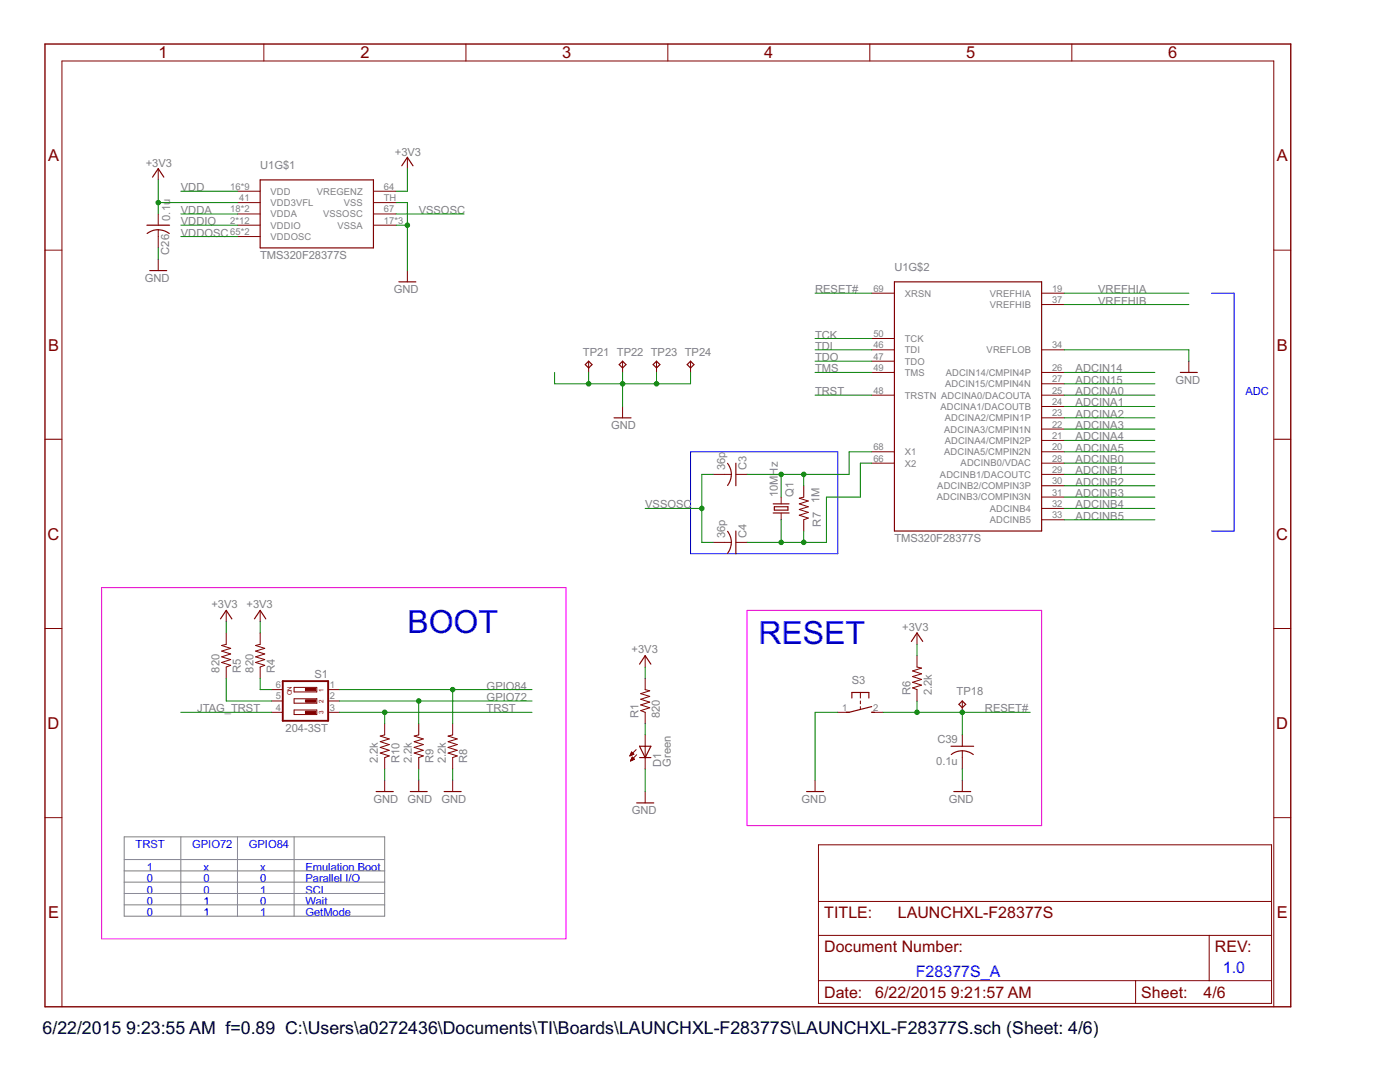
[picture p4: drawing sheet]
<svg xmlns="http://www.w3.org/2000/svg" width="279mm" height="216mm" viewBox="0 0 279 216" stroke-linecap="round" stroke-linejoin="round" font-family="sans-serif">
<path d="M20.3 117.3h92.6v70h-92.6zM149.1 121.8h58.8v42.9h-58.8z" fill="none" stroke="#f0f" stroke-width=".2"/>
<path d="M241.8 58.5h4.5v47.5h-4.5M137.8 90.1h29.4v20.4h-29.4z" fill="none" stroke="#00f" stroke-width=".2"/>
<path d="M24.8 171.5h52M24.8 167h52v15.8h-52zM24.8 173.8h52M24.8 176h52M24.8 178.3h52M36.1 167v15.8M47.4 167v15.8M58.7 167v15.8M24.8 180.6h52" fill="none" stroke="#808080" stroke-width=".2"/>
<g fill="none" stroke="#800000" stroke-width=".2">
<path d="M52.7 8.8v3.4M93 8.8v3.4M133.3 8.8v3.4M173.6 8.8v3.4M213.9 8.8v3.4M31.6 33.7v2.2M47.4 38.2h4.5M74.5 38.2h4.5M81.3 31.4v2.3M9 49.9h3.4M31.6 42.7v2.2M31.6 45.8v3.7"/>
<path d="M31.6 51.7v2.3M47.4 40.4h4.5M47.4 42.7h4.5M47.4 44.9h4.5M47.4 47.2h4.5M74.5 40.4h4.5M74.5 42.7h4.5M74.5 44.9h4.5M81.3 54v2.2M174 58.5h4.5M207.9 58.5h4.5M254.2 49.9h3.4"/>
<path d="M117.5 72.1v2.2M124.2 72.1v2.2M131 72.1v2.2M137.8 72.1v2.2M174 67.5h4.5M174 69.8h4.5M174 72.1h4.5M174 74.3h4.5M174 78.8h4.5M207.9 69.8h4.5M207.9 74.3h4.5M207.9 78.8h4.5"/>
<path d="M207.9 60.8h4.5M207.9 76.6h4.5M237.3 72.1v2.2M9 87.7h3.4M124.2 81.1v2.3M142.3 94.7h3.6M146.9 94.7h2.2M155.9 99.2v1.3M160.4 96.9v2.3l-.9 .2 1.8 .6-1.8 .5 1.8 .6-1.8 .6 1.8 .5-1.8 .6 1.8 .6-.9 .3v2.3M174 90.1h4.5M174 92.4h4.5M207.9 94.7h4.5"/>
<path d="M207.9 90.1h4.5M207.9 92.4h4.5M207.9 81.1h4.5M207.9 83.4h4.5M207.9 85.6h4.5M207.9 87.9h4.5M207.9 96.9h4.5M207.9 99.2h4.5M254.2 87.7h3.4M142.3 108.2h3.6M146.9 108.2h2.2M155.9 102.4v1.3"/>
<path d="M207.9 101.5h4.5M207.9 103.7h4.5M9 125.4h3.4M45.1 126.3v2.3l-.9 .2 1.8 .6-1.8 .5 1.8 .6-1.8 .6 1.8 .5-1.8 .6 1.8 .6-.9 .3v2.2M45.1 121.8v2.3M51.9 126.3v2.3l-.9 .2 1.8 .6-1.8 .5 1.8 .6-1.8 .6 1.8 .5-1.8 .6 1.8 .6-.9 .3v2.2M51.9 121.8v2.3M54.2 139.9h2.2M54.2 137.6h2.2M58.7 137.2h4.5v.9h-4.5zM58.7 139.4h4.5v.9h-4.5zM65.5 139.9h2.2"/>
<path d="M65.5 137.6h2.2M128.8 130.8v2.3M128.8 135.3v2.3l.9 .2-1.8 .6 1.8 .6-1.8 .5 1.8 .6-1.8 .6 1.8 .5-1.8 .6 .9 .3v2.3M171.7 138.2v1.1M171.7 139.9v.5M183 130.8v2.3l.9 .2-1.8 .6 1.8 .6-1.8 .5 1.8 .6-1.8 .5 1.8 .6-1.8 .6 .9 .3v2.3M183 126.3v2.3M192 139.9v2.2M254.2 125.4h3.4M54.2 142.1h2.2M58.7 141.7h4.5v.9h-4.5zM65.5 142.1h2.2"/>
<path d="M76.8 144.4v2.2l-.9 .3 1.8 .5-1.8 .6 1.8 .6-1.8 .5 1.8 .6-1.8 .6 1.8 .5-.9 .4v2.2M76.8 155.7v2.2M83.6 144.4v2.2l-.9 .3 1.8 .5-1.8 .6 1.8 .6-1.8 .5 1.8 .6-1.8 .6 1.8 .5-.9 .4v2.2M83.6 155.7v2.2M90.3 144.4v2.2l-.9 .3 1.8 .5-1.8 .6 1.8 .6-1.8 .5 1.8 .6-1.8 .6 1.8 .5-.9 .4v2.2M90.3 155.7v2.2M125.8 150.7h.1M125.8 150.6h.4M125.9 150.5h.5M125.9 151.8h.1M125.9 150.4h.5M125.9 151.7h.4"/>
<path d="M125.9 150.3h.4M125.9 151.6h.6M126 150.2h.2M126 151.4h.6M126 150.1h.1M126 150.1l.5 .4-.8 .3zM126 151.4h.5M126.1 151.3h.3M126.1 151.2h.2M126.2 151.1l.4 .4-.8 .3zM127 149.6l-1.3 1.2M127.1 150.6l-1.3 1.2"/>
<path d="M128.8 146.6v6.8M128.8 157.9v2.3M162.7 155.7v2.2M167.2 142.1h2.3M171.7 141v.6M174 142.1h2.2M192 146.6v2.3M192 149.8v3.6M192 155.7v2.2M9 163.2h3.4M163.3 168.6h90.5v31.6h-90.5zM163.3 179.9h90.5"/>
<path d="M254.2 163.2h3.4M163.3 186.6h90.5M163.3 195.7h90.5M226.6 195.7v4.5M241.3 186.6v9.1M12.4 200.9v-188.7h241.8v188.7"/>
</g>
<g fill="none" stroke="#800000" stroke-width=".23">
<path d="M30.4 35.3l1.2-1.6 1.1 1.6M51.9 35.9h22.6v13.6h-22.6zM80.2 33.1l1.1-1.7 1.1 1.7M29.3 44.9h4.5M29.9 54h3.4M31.6 45.8l-1 .2-1.2 .6M31.6 45.8l1.4 .3 .8 .5M79.6 56.2h3.4M178.5 56.2h29.4v49.8h-29.4zM116.8 72.7l.7-.6 .7 .6-.7 .7zM123.6 72.7l.6-.6 .7 .6-.7 .7zM130.3 72.7l.7-.6 .7 .6-.7 .7z"/>
<path d="M137.1 72.7l.7-.6 .7 .6-.7 .7zM235.6 74.3h3.4M122.6 83.4h3.3M145.2 92.5l.6 1.2 .2 1M145.9 94.7l-.2 1.4-.5 .8M146.9 92.4v4.5M145.2 106l.6 1.3 .2 .9M145.9 108.2l-.2 1.4-.5 .8M146.9 106v4.5M154.3 100.5h3.2M154.3 102.4h3.2M154.5 101.1h2.7v.7h-2.7z"/>
<path d="M44 123.5l1.1-1.7 1.2 1.7M50.8 123.5l1.1-1.7 1.1 1.7M127.6 132.5l1.2-1.7 1.1 1.7M170 139.3v-1.1h3.4v1.1M181.9 128l1.1-1.7 1.1 1.7M75.1 157.9h3.4M81.9 157.9h3.4M88.6 157.9h3.4M127.6 148.9h2.3l-1.1 2.3zM127.6 151.2h2.3M161 157.9h3.4M174 141l-4.5 1.1h-.6"/>
<path d="M174 142.1h.5M189.8 148.9h4.5M190.4 157.9h3.3M191.4 140.5l.6-.6 .7 .6-.7 .7zM192 149.8l-1.3 .3-.9 .5M192 149.8l1.4 .3 .8 .5M127.1 160.2h3.4"/>
</g>
<path d="M56.4 135.9h9.1v7.9h-9.1z" fill="none" stroke="#800000" stroke-width=".38"/>
<g fill="#800000" stroke="#800000" stroke-width=".2">
<path d="M61 137.4h2v.4h-2z"/>
<path d="M61 139.6h2v.5h-2z"/>
<path d="M61 141.9h2v.5h-2z"/>
</g>
<path d="M9 8.8h248.6v192.1h-248.6z" fill="none" stroke="#800000" stroke-width=".28"/>
<g fill="none" stroke="#008000" stroke-width=".2">
<path d="M31.6 35.9v6.8M36.1 38.2h11.3M81.3 33.7v4.5h-2.3M31.6 40.4h15.8M31.6 49.5v2.2M36.1 44.9h11.3M36.1 42.7h11.3M36.1 47.2h11.3M79 40.4h2.3v13.6M79 44.9h2.3M79 42.7h13.6M162.7 58.5h11.3"/>
<path d="M212.4 58.5h24.9M110.7 74.3v2.3h27.1v-2.3M117.5 74.3v2.3M124.2 74.3v6.8M131 74.3v2.3M162.7 69.8h11.3M162.7 67.5h11.3M162.7 72.1h11.3M162.7 74.3h11.3M162.7 78.8h11.3M212.4 69.8h24.9v2.3M212.4 76.6h18.1"/>
<path d="M212.4 74.3h18.1M212.4 78.8h18.1M212.4 60.8h24.9M142.3 94.7h-2.2v13.5h2.2M155.9 94.7v4.5M160.4 94.7v2.2M174 90.1h-4.5v4.6h-20.4M174 92.4h-2.3v6.8h-6.8v9h-15.8M212.4 94.7h18.1M212.4 90.1h18.1M212.4 99.2h18.1M212.4 92.4h18.1"/>
<path d="M212.4 81.1h18.1M212.4 83.4h18.1M212.4 85.6h18.1M212.4 87.9h18.1M212.4 96.9h18.1M128.8 101.5h11.3M155.9 103.7v4.5M160.4 106v2.2M212.4 101.5h18.1M212.4 103.7h18.1M45.1 124.1v2.2M45.1 135.3v4.6h9.1"/>
<path d="M51.9 124.1v2.2M51.9 135.3v2.3h2.3M67.7 137.6h38.5M67.7 139.9h38.5M83.6 139.9v4.5M90.3 137.6v6.8M128.8 133.1v2.2M183 128.6v2.2M183 139.9v2.2M36.1 142.1h18.1M67.7 142.1h38.5M76.8 142.1v2.3"/>
<path d="M76.8 153.4v2.3M83.6 153.4v2.3M90.3 153.4v2.3M128.8 144.4v2.2M128.8 153.4v4.5M167.2 142.1h-4.5v13.6M176.2 142.1h29.4M192 142.1v4.5M192 153.4v2.3"/>
</g>
<g fill="#008000" stroke="#008000" stroke-width=".2">
<circle cx="131" cy="76.6" r=".44"/>
<circle cx="124.2" cy="76.6" r=".44"/>
<circle cx="117.5" cy="76.6" r=".44"/>
<circle cx="81.3" cy="44.9" r=".44"/>
<circle cx="31.6" cy="40.4" r=".44"/>
<circle cx="155.9" cy="94.7" r=".44"/>
<circle cx="160.4" cy="94.7" r=".44"/>
<circle cx="155.9" cy="108.2" r=".44"/>
<circle cx="160.4" cy="108.2" r=".44"/>
<circle cx="76.8" cy="142.1" r=".44"/>
<circle cx="183" cy="142.1" r=".44"/>
<circle cx="192" cy="142.1" r=".44"/>
<circle cx="90.3" cy="137.6" r=".44"/>
<circle cx="83.6" cy="139.9" r=".44"/>
<circle cx="140.1" cy="101.5" r=".44"/>
</g>
<g font-size="7.1" fill="#00f">
<text x="81.3" y="126.3">BOOT</text>
<text x="151.4" y="128.6">RESET</text>
</g>
<g font-size="4">
<text x="8.5" y="206.4">6/22/2015</text>
<text x="25.2" y="206.4">9:23:55 AM f=0.89 C:\Users\a0272436\Documents\TI\Boards\LAUNCHXL-F28377S\LAUNCHXL-F28377S.sch (Sheet: 4/6)</text>
</g>
<g font-size="3.7" fill="#800000">
<text x="31.6" y="11.6">1</text>
<text x="71.9" y="11.6">2</text>
<text x="112.2" y="11.6">3</text>
<text x="152.5" y="11.6">4</text>
<text x="192.8" y="11.6">5</text>
<text x="233.1" y="11.6">6</text>
<text x="9.6" y="32.2">A</text>
<text x="254.8" y="32.2">A</text>
<text x="9.6" y="70">B</text>
<text x="254.8" y="70">B</text>
<text x="9.5" y="107.7">C</text>
<text x="254.7" y="107.7">C</text>
<text x="9.5" y="145.4">D</text>
<text x="254.7" y="145.4">D</text>
<text x="9.6" y="183.2">E</text>
<text x="254.8" y="183.2">E</text>
</g>
<g font-size="3.6" fill="#800000">
<text x="164.5" y="183.3">TITLE:</text>
<text x="179.2" y="183.3">LAUNCHXL-F28377S</text>
<text x="164.5" y="190">Document Number:</text>
<text x="242.5" y="190">REV:</text>
<text x="164.5" y="199.1">Date:</text>
<text x="174.6" y="199.1">6/22/2015</text>
<text x="189.8" y="199.1">9:21:57 AM</text>
<text x="227.8" y="199.1">Sheet:</text>
<text x="240.2" y="199.1">4/6</text>
</g>
<g font-size="3.6" fill="#00f">
<text x="182.8" y="195">F28377S_A</text>
<text x="244" y="194.1">1.0</text>
</g>
<g font-size="2.5" fill="#808080">
<text x="29.1" y="33.4">+3V3</text>
<text x="51.9" y="33.6">U1G$1</text>
<text x="78.8" y="31.2">+3V3</text>
<text x="36.1" y="38.2">VDD</text>
<text x="34" y="44" transform="rotate(-90 34 44)">0.1u</text>
<text x="36.1" y="44.9">VDDIO</text>
<text x="36.1" y="42.7">VDDA</text>
<text x="36.1" y="47.2">VDDOSC</text>
<text x="83.6" y="42.7">VSSOSC</text>
<text x="33.7" y="50.8" transform="rotate(-90 33.7 50.8)">C26</text>
<text x="51.9" y="51.7">TMS320F28377S</text>
<text x="178.5" y="54">U1G$2</text>
<text x="28.9" y="56.2">GND</text>
<text x="78.6" y="58.5">GND</text>
<text x="162.7" y="58.5">RESET#</text>
<text x="219.2" y="58.5">VREFHIA</text>
<text x="219.2" y="60.8">VREFHIB</text>
<text x="116.3" y="70.9">TP21 TP22 TP23 TP24</text>
<text x="162.7" y="67.5">TCK</text>
<text x="162.7" y="69.8">TDI</text>
<text x="162.7" y="72.1">TDO</text>
<text x="162.7" y="74.3">TMS</text>
<text x="214.7" y="74.3">ADCIN14</text>
<text x="214.7" y="76.6">ADCIN15</text>
<text x="234.6" y="76.6">GND</text>
<text x="162.7" y="78.8">TRST</text>
<text x="214.7" y="78.8">ADCINA0</text>
<text x="214.7" y="81.1">ADCINA1</text>
<text x="214.7" y="83.4">ADCINA2</text>
<text x="122" y="85.6">GND</text>
<text x="214.7" y="85.6">ADCINA3</text>
<text x="214.7" y="87.9">ADCINA4</text>
<text x="144.7" y="93.8" transform="rotate(-90 144.7 93.8)">36p</text>
<text x="149" y="93.8" transform="rotate(-90 149 93.8)">C3</text>
<text x="214.7" y="90.1">ADCINA5</text>
<text x="214.7" y="92.4">ADCINB0</text>
<text x="214.7" y="94.7">ADCINB1</text>
<text x="128.8" y="101.4">VSSOSC</text>
<text x="155.2" y="99.2" transform="rotate(-90 155.2 99.2)">10MHz</text>
<text x="158.4" y="99.2" transform="rotate(-90 158.4 99.2)">Q1</text>
<text x="163.6" y="100.3" transform="rotate(-90 163.6 100.3)">1M</text>
<text x="214.7" y="96.9">ADCINB2</text>
<text x="214.7" y="99.2">ADCINB3</text>
<text x="214.7" y="101.4">ADCINB4</text>
<text x="144.7" y="107.3" transform="rotate(-90 144.7 107.3)">36p</text>
<text x="149" y="107.3" transform="rotate(-90 149 107.3)">C4</text>
<text x="163.8" y="105.1" transform="rotate(-90 163.8 105.1)">R7</text>
<text x="214.7" y="103.7">ADCINB5</text>
<text x="178.5" y="108.2">TMS320F28377S</text>
<text x="42.2" y="121.3">+3V3</text>
<text x="49.2" y="121.3">+3V3</text>
<text x="180.1" y="125.9">+3V3</text>
<text x="126.1" y="130.4">+3V3</text>
<text x="43.8" y="134.2" transform="rotate(-90 43.8 134.2)">820</text>
<text x="48.1" y="134.2" transform="rotate(-90 48.1 134.2)">R5</text>
<text x="50.6" y="134.2" transform="rotate(-90 50.6 134.2)">820</text>
<text x="54.8" y="134.2" transform="rotate(-90 54.8 134.2)">R4</text>
<text x="62.8" y="135.3">S1</text>
<text x="97.1" y="137.6">GPIO84</text>
<text x="170" y="136.5">S3</text>
<text x="39.4" y="142.1">JTAG_TRST</text>
<text x="97.1" y="142.1">TRST</text>
<text x="97.1" y="139.9">GPIO72</text>
<text x="127.4" y="143.3" transform="rotate(-90 127.4 143.3)">R1</text>
<text x="131.7" y="143.3" transform="rotate(-90 131.7 143.3)">820</text>
<text x="181.7" y="138.7" transform="rotate(-90 181.7 138.7)">R6</text>
<text x="185.9" y="138.7" transform="rotate(-90 185.9 138.7)">2.2k</text>
<text x="190.9" y="138.7">TP18</text>
<text x="196.6" y="142.1">RESET#</text>
<text x="57" y="146.1">204-3ST</text>
<text x="187.1" y="148.3">C39</text>
<text x="75.4" y="152.3" transform="rotate(-90 75.4 152.3)">2.2k</text>
<text x="79.7" y="152.3" transform="rotate(-90 79.7 152.3)">R10</text>
<text x="82.2" y="152.3" transform="rotate(-90 82.2 152.3)">2.2k</text>
<text x="86.5" y="152.3" transform="rotate(-90 86.5 152.3)">R9</text>
<text x="89" y="152.3" transform="rotate(-90 89 152.3)">2.2k</text>
<text x="93.3" y="152.3" transform="rotate(-90 93.3 152.3)">R8</text>
<text x="131.9" y="153" transform="rotate(-90 131.9 153)">D1</text>
<text x="133.9" y="153" transform="rotate(-90 133.9 153)">Green</text>
<text x="186.9" y="152.6">0.1u</text>
<text x="74.5" y="160.2">GND</text>
<text x="81.3" y="160.2">GND</text>
<text x="88.1" y="160.2">GND</text>
<text x="160" y="160.2">GND</text>
<text x="189.4" y="160.2">GND</text>
<text x="126.1" y="162.5">GND</text>
</g>
<g font-size="2.5" fill="#00f">
<text x="248.6" y="78.8">ADC</text>
<text x="27.1" y="169.3">TRST</text>
<text x="29.3" y="173.8">1</text>
<text x="38.4" y="169.3">GPIO72</text>
<text x="40.6" y="173.8">x</text>
<text x="49.7" y="169.3">GPIO84</text>
<text x="51.9" y="173.8">x</text>
<text x="61" y="173.8">Emulation Boot</text>
<text x="29.3" y="176">0</text>
<text x="29.3" y="178.3">0</text>
<text x="40.6" y="176">0</text>
<text x="40.6" y="178.3">0</text>
<text x="51.9" y="176">0</text>
<text x="51.9" y="178.3">1</text>
<text x="61" y="176">Parallel I/O</text>
<text x="61" y="178.3">SCI</text>
<text x="29.3" y="180.6">0</text>
<text x="29.3" y="182.8">0</text>
<text x="40.6" y="180.6">1</text>
<text x="40.6" y="182.8">1</text>
<text x="51.9" y="182.8">1</text>
<text x="51.9" y="180.6">0</text>
<text x="61" y="180.6">Wait</text>
<text x="61" y="182.8">GetMode</text>
</g>
<g font-size="2.1" fill="#808080">
<text x="45.9" y="37.8">16*9</text>
<text x="47.7" y="40.1">41</text>
<text x="54" y="38.8">VDD</text>
<text x="54" y="41.1">VDD3VFL</text>
<text x="63.2" y="38.8">VREGENZ</text>
<text x="68.6" y="41.1">VSS</text>
<text x="76.6" y="37.8">64</text>
<text x="76.6" y="40.1">TH</text>
<text x="45.9" y="42.4">18*2</text>
<text x="45.9" y="44.6">2*12</text>
<text x="45.9" y="46.9">65*2</text>
<text x="54" y="43.4">VDDA</text>
<text x="54" y="45.6">VDDIO</text>
<text x="54" y="47.9">VDDOSC</text>
<text x="64.5" y="43.4">VSSOSC</text>
<text x="67.4" y="45.6">VSSA</text>
<text x="76.6" y="42.4">67</text>
<text x="76.6" y="44.6">17*3</text>
<text x="174.3" y="58.2">69</text>
<text x="180.6" y="59.2">XRSN</text>
<text x="197.5" y="59.2">VREFHIA</text>
<text x="210" y="58.2">19</text>
<text x="197.5" y="61.4">VREFHIB</text>
<text x="210" y="60.4">37</text>
<text x="174.3" y="67.2">50</text>
<text x="174.3" y="69.5">46</text>
<text x="174.3" y="71.8">47</text>
<text x="180.6" y="68.2">TCK</text>
<text x="180.6" y="70.5">TDI</text>
<text x="196.9" y="70.5">VREFLOB</text>
<text x="210" y="69.5">34</text>
<text x="174.3" y="74">49</text>
<text x="180.6" y="72.7">TDO</text>
<text x="180.6" y="75">TMS</text>
<text x="188.6" y="77.3">ADCIN15/CMPIN4N</text>
<text x="188.8" y="75">ADCIN14/CMPIN4P</text>
<text x="210" y="74">26</text>
<text x="210" y="76.3">27</text>
<text x="174.3" y="78.5">48</text>
<text x="180.6" y="79.5">TRSTN ADCINA0/DACOUTA</text>
<text x="187.7" y="81.8">ADCINA1/DACOUTB</text>
<text x="210" y="78.5">25</text>
<text x="210" y="80.8">24</text>
<text x="210" y="83.1">23</text>
<text x="174.3" y="89.8">68</text>
<text x="188.4" y="86.3">ADCINA3/CMPIN1N</text>
<text x="188.5" y="84">ADCINA2/CMPIN1P</text>
<text x="188.5" y="88.6">ADCINA4/CMPIN2P</text>
<text x="210" y="85.3">22</text>
<text x="210" y="87.6">21</text>
<text x="210" y="89.8">20</text>
<text x="174.3" y="92.1">66</text>
<text x="180.6" y="90.8">X1</text>
<text x="180.6" y="93.1">X2</text>
<text x="187.6" y="95.3">ADCINB1/DACOUTC</text>
<text x="188.4" y="90.8">ADCINA5/CMPIN2N</text>
<text x="191.7" y="93.1">ADCINB0/VDAC</text>
<text x="210" y="92.1">28</text>
<text x="210" y="94.4">29</text>
<text x="187" y="99.9">ADCINB3/COMPIN3N</text>
<text x="187.1" y="97.6">ADCINB2/COMPIN3P</text>
<text x="210" y="96.6">30</text>
<text x="210" y="98.9">31</text>
<text x="210" y="101.1">32</text>
<text x="197.5" y="102.1">ADCINB4</text>
<text x="197.5" y="104.4">ADCINB5</text>
<text x="210" y="103.4">33</text>
<text x="55.1" y="137.3">6</text>
<text x="65.8" y="137.3">1</text>
<text x="55.1" y="141.8">4</text>
<text x="55.1" y="139.6">5</text>
<text x="65.8" y="139.6">2</text>
<text x="65.8" y="141.8">3</text>
<text x="168.1" y="141.8">1</text>
<text x="174.3" y="141.8">2</text>
</g>
<g font-size="1.4" fill="#800000">
<text x="58.2" y="138.8" transform="rotate(-90 58.2 138.8)">ON</text>
<text x="64.6" y="142.5" transform="rotate(-90 64.6 142.5)">3</text>
<text x="64.6" y="140.2" transform="rotate(-90 64.6 140.2)">2</text>
<text x="64.6" y="138.1" transform="rotate(-90 64.6 138.1)">1</text>
</g>
</svg>
